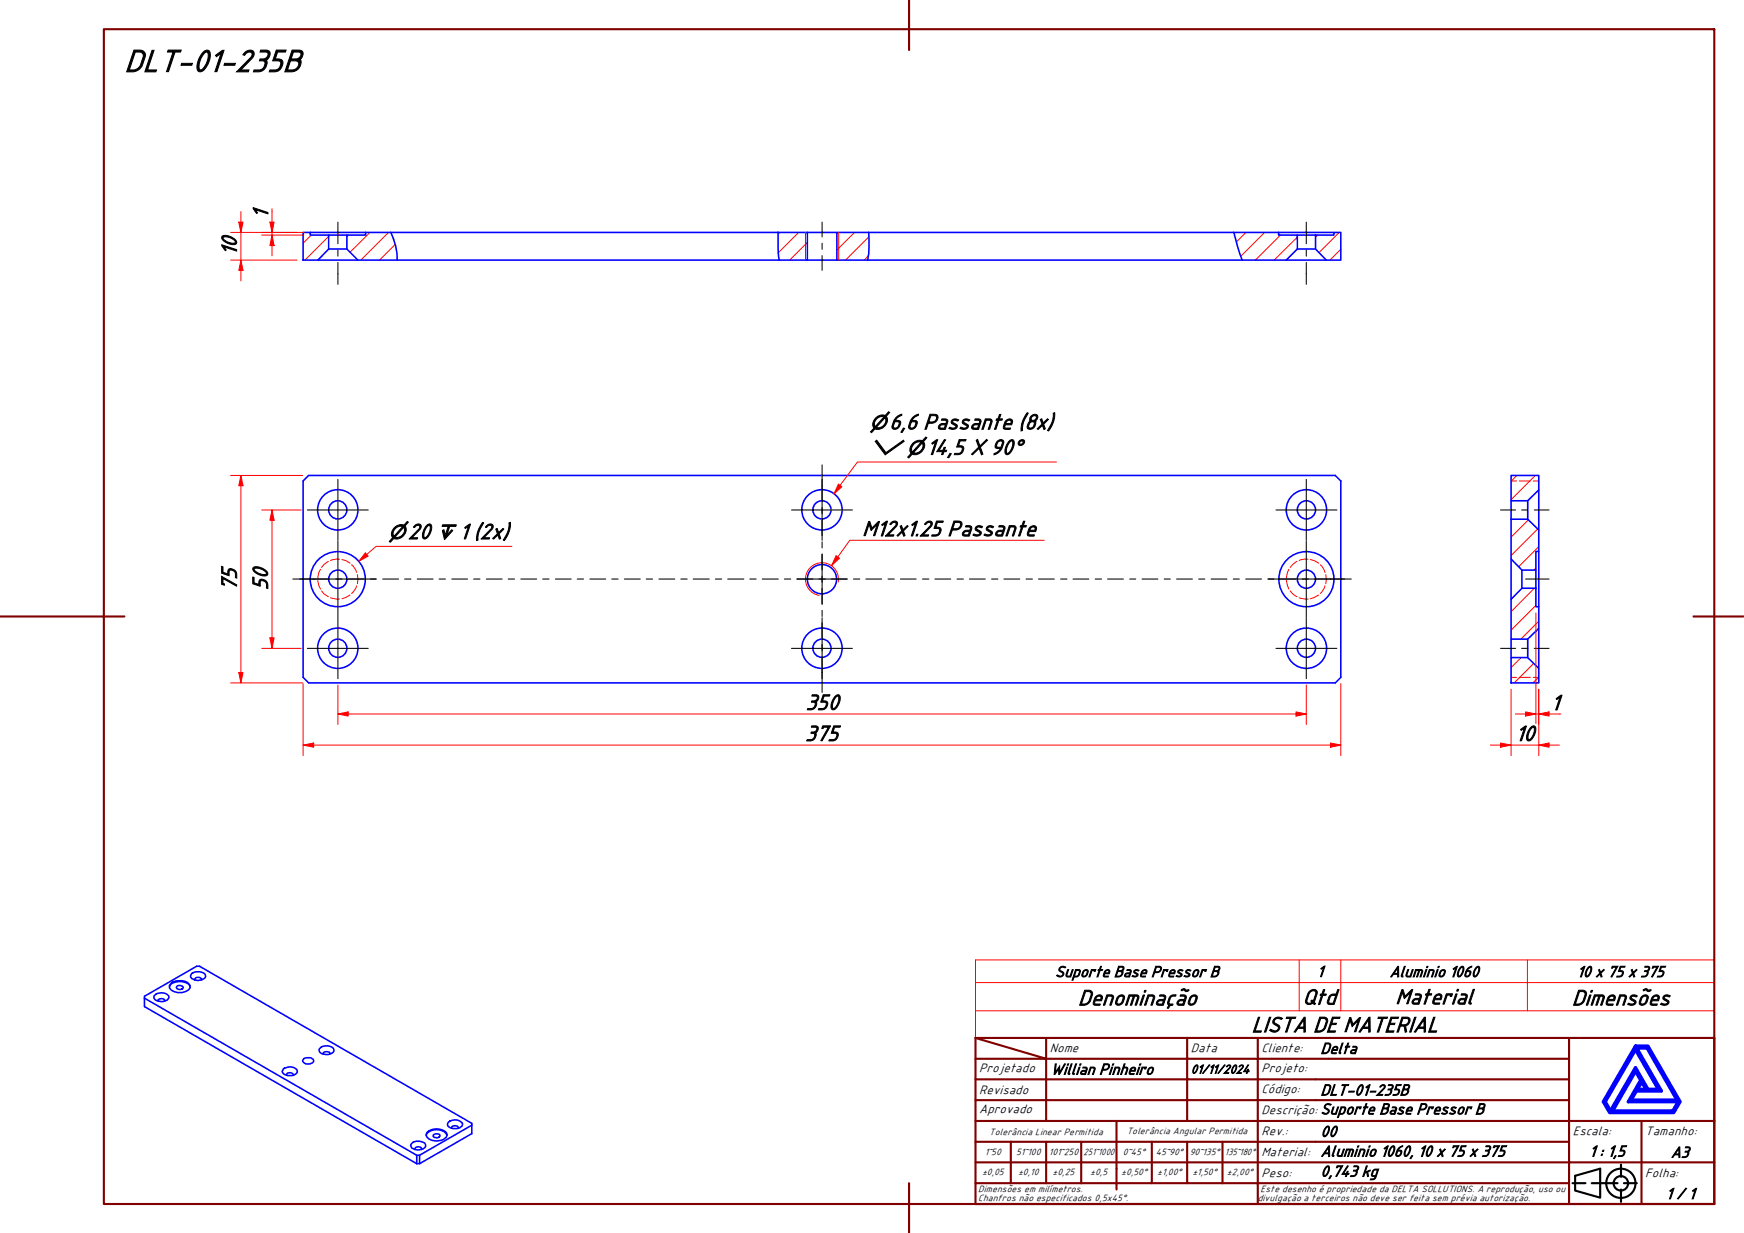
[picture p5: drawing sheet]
<svg xmlns="http://www.w3.org/2000/svg" width="420mm" height="297mm" viewBox="0 0 420 297" stroke-linecap="round" stroke-linejoin="round" font-family="sans-serif">
<!-- layer: Hatch (ABNT) -->
<g fill="none" stroke="#f00" stroke-width=".24">
<path d="M75 56.6l-2 2M79.2 56.9l-5.7 5.8M83.9 56.6l-.3 .5M89.2 56l-4.9 4.8M93.6 56l-6.7 6.7M95.2 58.9l-3.8 3.8M187.9 56l-.4 .4M192.4 56l-4.9 4.9M194.5 58.4l-4.3 4.3M205.9 56l-4.3 4.2M209.3 57.1l-5.6 5.6M300.2 56l-2.3 2.3"/>
<path d="M304.7 56l-5.7 5.7M308.5 56.6l-6 6.1M312.5 57.1l-5.5 5.6M317.4 56.6l-.5 .6M322.6 56l-4.8 4.9M209.2 61.6l-1 1.1M323 60.1l-2.6 2.6M365.4 114.5l-1.4 1.4M369.9 114.5l-5.9 5.9M368.2 125.2l-4.2 4.2M370 136.8l-.4 .5M370.5 127.4l-6.5 6.4"/>
<path d="M370.7 131.7l-4.8 4.8M366.5 158.4l-2.5 2.4M369.5 159.8l-4.7 4.7M369.6 141.7l-5.6 5.7M370 145.8l-6 6M370.7 149.7l-4.3 4.3M370.7 163.1l-1.4 1.4"/>
</g>
<!-- layer: Hidden (ABNT) -->
<g fill="none" stroke="#f00" stroke-width=".24">
<path d="M364 115.9h1.4M366 115.9h2.7M369.4 115.9h1.3M76.6 139.8l.2 1.3 .4 .8M77.2 137.1l-.4 .7-.2 1.4M79.1 135.2l-1.1 .8-.5 .7M81.8 134.7h-.7l-1.5 .4M82.4 134.8l.9 .3 1 .6M84.7 136.1l1 1.2 .2 .6M86.1 138.4l.1 1.1-.1 1.1M309.9 139.8l.6 2.1M310.5 137.1l-.3 .7-.3 1.4"/>
<path d="M312.5 135.2l-1.1 .8-.6 .7M315.2 134.7h-.7l-1.5 .4M315.7 134.8l.9 .3 1.1 .6M318.1 136.1l.4 .3 .7 1.5M319.4 138.4l.1 1.1-.1 1.1M77.5 142.4l.5 .7 1.1 .6M79.6 144l2.2 .3M84.3 143.4l-1.9 .9M85.9 141.1l-.2 .6-1 1.3M310.8 142.4l.6 .7 1.1 .6M313 144l2.2 .3M317.7 143.4l-2 .9"/>
<path d="M319.2 141.1l-.2 .6-.9 1.3M364 163.2h1.4M366 163.2h2.7M369.4 163.2h1.3"/>
</g>
<!-- layer: Visible (ABNT) -->
<g fill="none" stroke="#00f" stroke-width=".38">
<path d="M73 56h1.7v.6h4.5v3.4l-2.6 2.7h-3.6zM74.7 56h13.4M79.2 56.6h4.4M79.2 60h4.4M94.2 56a15.1 15.1 0 0 1 1.5 6.7M94.2 56h-6.1v.6h-4.5v3.4l2.6 2.7h9.5M94.2 56h93.3M187.5 56v3.7l.2 3M187.5 56h7v6.7h-6.8M194.5 56h7.1M209.3 56a28.8 28.8 0 0 1-.3 6.7M209.3 56h-7.7v6.7"/>
<path d="M209.3 56h112.1M297.2 56l1.4 5 .7 1.7M308 56v.6h4.5v3.4l-2.6 2.7h-10.6M312.5 56.6h4.4M312.5 60h4.4M316.9 56.6h4.5v-.6h1.6v6.7h-3.5l-2.6-2.7zM76.6 62.7h9.6M95.7 62.7h92M194.5 62.7h104.8M309.9 62.7h9.6M74.4 114.5h247.3l1.3 1.4v47.3l-1.3 1.3h-247.3l-1.4-1.3v-47.3zM364 114.5h6.7v3.5l-2.7 2.6h-4z"/>
<path d="M370.7 118v9.7M364 125.1h4l2.7 2.6v5.1h-.7v4.5h-3.4l-2.6-2.6zM364 120.6v4.5M364 134.7v9.7M366.6 137.3v4.4M368 120.6v4.5M370 137.3v4.4M370.7 132.8v13.4M364 158.4h4l2.7 2.6v3.5h-6.7zM364 154v4.4M366.6 141.7h3.4v4.5h.7v5.2l-2.7 2.6h-4v-9.6zM368 154v4.4"/>
<path d="M370.7 151.4v9.6M37.1 239.9a2.45 2.45 0 0 1 3.5 .1l.1 .2a1.97 1.97 0 0 1-2.7 1l-.6-.4a.73 .73 0 0 1-.3-.9zM40.8 237.8a2.57 2.57 0 0 1 3.3-1.3l.8 .3a1.31 1.31 0 0 1 .9 1M41.2 236.9a3.3 3.3 0 0 1 4.6 .5 1.5 1.5 0 0 1-1.5 1.6 3.2 3.2 0 0 1-3.5-1 .95 .95 0 0 1 .4-1.1zM42.6 237.6a1.04 1.04 0 0 1 1.5 .3 .84 .84 0 0 1-.8 .5 .84 .84 0 0 1-.8-.7zM46.2 234.6a2.52 2.52 0 0 1 3.3 .3 .94 .94 0 0 1-1 1.2 1.92 1.92 0 0 1-2.6-1zM46.9 236.1a.81 .81 0 0 1 .8-.7 .81 .81 0 0 1 .8 .7M34.8 240.5l65.6 37.8M38.1 241.2l-.1-.2a.91 .91 0 0 1 .9-.4 .91 .91 0 0 1 .8 .6M68.3 257.5a2.35 2.35 0 0 1 3.3 .4 1.15 1.15 0 0 1-1.4 1.2 1.73 1.73 0 0 1-2.2-1.1zM69 259.1a.81 .81 0 0 1 .8-.7 .81 .81 0 0 1 .8 .7M73.1 255.2a1.79 1.79 0 0 1 2.5 .2 1.44 1.44 0 0 1-2.3 .7l-.4-.5z"/>
<path d="M77.2 252.5a2.36 2.36 0 0 1 3.2 .2 .94 .94 0 0 1-1 1.2 1.92 1.92 0 0 1-2.6-1zM77.9 253.9a.92 .92 0 0 1 .7-.6 .92 .92 0 0 1 .9 .5l-.1 .1M99.3 275.4a2.45 2.45 0 0 1 3.2 .3 1.06 1.06 0 0 1-1.3 1.3 1.8 1.8 0 0 1-2.3-1.1zM99.9 276.9a.81 .81 0 0 1 .8-.6 .81 .81 0 0 1 .8 .6M100.4 278.3h.7v2h-.7zM102.7 273.5a3.1 3.1 0 0 1 4.7-.5l.3 .5M102.9 272.8a3.3 3.3 0 0 1 4.7 .3 1.74 1.74 0 0 1-1.9 1.7 2.7 2.7 0 0 1-3-1.1zM104.5 273.4a.9 .9 0 0 1 1.5 .3 .95 .95 0 0 1-1.7-.1zM108.1 270.3a2.27 2.27 0 0 1 3.3 .5 2.11 2.11 0 0 1-3.3 .6 .69 .69 0 0 1 0-1.1zM108.8 271.8a.83 .83 0 0 1 .7-.7 .83 .83 0 0 1 .9 .4v.3M113.7 271.1l-12.6 7.2M100.4 280.3l-65.6-37.8v-2.5l12.6-7.2h.7l65.6 37.8v2.5l-12.6 7.2"/>
<circle cx="81.4" cy="139.5" r="2.19"/>
<circle cx="81.4" cy="122.8" r="2.19"/>
<circle cx="81.4" cy="122.8" r="4.9"/>
<circle cx="81.4" cy="139.5" r="6.6"/>
<circle cx="198" cy="122.8" r="2.19"/>
<circle cx="198" cy="139.5" r="3.5"/>
<circle cx="198" cy="122.8" r="4.9"/>
<circle cx="314.7" cy="139.5" r="2.19"/>
<circle cx="314.7" cy="122.8" r="2.19"/>
<circle cx="314.7" cy="122.8" r="4.9"/>
<circle cx="314.7" cy="139.5" r="6.6"/>
<circle cx="81.4" cy="156.2" r="2.19"/>
<circle cx="81.4" cy="156.2" r="4.9"/>
<circle cx="198" cy="156.2" r="2.19"/>
<circle cx="198" cy="156.2" r="4.9"/>
<circle cx="314.7" cy="156.2" r="2.19"/>
<circle cx="314.7" cy="156.2" r="4.9"/>
</g>
<!-- layer: Visible Narrow (ABNT) -->
<path d="M194.1 56v6.7M202.1 56v6.7M201.9 140.2a4 4 0 0 0-3.2-4.6 4 4 0 0 0-4.6 3.2 4 4 0 0 0 3.2 4.6" fill="none" stroke="#f00" stroke-width=".24"/>
<path d="M235 236.7h178v-5.4h-178v12.2M313 231.3v12.2M323 231.3v12.2M368 231.3v12.2M413 236.7v6.8h-178M235 243.5v6.5h178v-6.5" fill="none" stroke="#f00" stroke-width=".24"/>
<path d="M394 258l1.3 2.2-3 5.2h12l-1.3 2.2h-14.5zM394 252.8l5.5 9.6h-2.5l-3-5.2-6 10.4-1.3-2.2zM394 252h3l7.7 13.4-1.5 2.6h-15.4l-1.5-2.6zM394.3 252.5h2.5l7.3 12.5h-11.2l1.3-2.2h6zM395.5 260.7l1.1 1.7h-2.1z" fill="none" stroke="#00f" stroke-width=".83"/>
<!-- layer: 0 -->
<path d="M387.8 268h15.4" fill="none" stroke="#000" stroke-width=".24"/>
<!-- layer: Borda A3/A4 (ABNT) -->
<g fill="none" stroke="#800000" stroke-width=".51">
<path d="M25 7h388v283.1h-388zM219 0v12.1M0 148.5h30M408 148.5h12M235 250l17 5.1h-17M235 250h178v40.1h-178zM252 255.1h34v4.9h17M252 255.1v15M252 250v5.1M286 250v5.1h17v4.9M303 250v5.1h75M378 250v20.1h-143"/>
<path d="M235 260h51v10.1M235 275.1h17M243.5 275.1v9.9M260.5 275.1h-8.5v9.9M269 270.1v16.5M277.5 275.1v9.9h-42.5M286 275.1v9.9h8.5M294.5 275.1v9.9M303 275.1h-42.5v9.9M303 260v5h-68M303 275.1v9.9h75M303 260h75"/>
<path d="M303 275.1h75M378 265h-75v10.1M395.5 270.1v9.9h17.5M413 270.1h-35v9.9h17.5v10.1M219 285v12M235 280h143v10.1M277.5 285h8.5M294.5 285h8.5v5.1"/>
</g>
<g fill="none" stroke="#000" stroke-width=".51">
<path d="M378.8 285h3.2M379.5 283.3l6-1.8v7l-6-1.7zM383.5 285h6.2M390.5 280.5v3M390.5 286.6v2.9M391.2 285h3.1"/>
<circle cx="390.5" cy="285.1" r="3.5"/>
<circle cx="390.5" cy="285.1" r="1.75"/>
</g>
<!-- layer: Center Mark (ISO) -->
<path d="M81.4 115.5v14.7M314.7 115.5v14.7M74 122.9h14.7M307.4 122.9h14.7" fill="none" stroke="#000" stroke-width=".25"/>
<!-- layer: Centerline (ISO) -->
<path d="M81.4 53.5v5.2M314.7 53.5v5.2M81.4 60.2v1.5M81.4 63.2v5.3M314.7 60.2v1.5M314.7 63.2v5.3" fill="none" stroke="#000" stroke-width=".25"/>
<path d="M58 62.7v2.4" fill="none" stroke="#f00" stroke-width=".24"/>
<path d="M58 62.7l.5 2.4h-1z" fill="#f00"/>
<path d="M58 53.5v2.5M58 62.7l.5 2.4h-1z" fill="none" stroke="#f00" stroke-width=".24"/>
<path d="M57.5 53.5h1l-.5 2.5z" fill="#f00"/>
<path d="M55.6 56h16M57.5 53.5h1l-.5 2.5zM58 51v2.5M58 56v6.7M55.6 62.7h16M58 65.1v2.6M58 162v2.5" fill="none" stroke="#f00" stroke-width=".24"/>
<path d="M57.5 162h1l-.5 2.5z" fill="#f00"/>
<path d="M58 114.5v2.5M57.5 162h1l-.5 2.5z" fill="none" stroke="#f00" stroke-width=".24"/>
<path d="M58 114.5l.5 2.5h-1z" fill="#f00"/>
<path d="M55.6 114.5h17.3M58 114.5l.5 2.5h-1zM58 117v45M55.6 164.5h17.3M81.4 172h2.5" fill="none" stroke="#f00" stroke-width=".24"/>
<path d="M81.4 172l2.5-.5v1z" fill="#f00"/>
<path d="M81.4 172l2.5-.5v1zM312.2 172h2.5" fill="none" stroke="#f00" stroke-width=".24"/>
<path d="M312.2 171.5l2.5 .5-2.5 .5z" fill="#f00"/>
<path d="M73 179.5h2.6M81.4 165v9.5M83.9 172h228.3M312.2 171.5l2.5 .5-2.5 .5zM314.7 165v9.5" fill="none" stroke="#f00" stroke-width=".24"/>
<path d="M73 179.5l2.6-.5v1z" fill="#f00"/>
<path d="M73 179.5l2.6-.5v1zM320.5 179.5h2.5" fill="none" stroke="#f00" stroke-width=".24"/>
<path d="M320.5 179l2.5 .5-2.5 .5z" fill="#f00"/>
<path d="M73 164.7v17.3M75.6 179.5h244.9M320.5 179l2.5 .5-2.5 .5zM323 164.7v17.3" fill="none" stroke="#f00" stroke-width=".24"/>
<path d="M202.4 117l-1.5 2" fill="none" stroke="#f00" stroke-width=".24"/>
<path d="M202 116.6l.8 .7-1.9 1.7z" fill="#f00"/>
<path d="M202 116.6l.8 .7-1.9 1.7zM254.5 111.3h-47.9l-4.2 5.7" fill="none" stroke="#f00" stroke-width=".24"/>
<!-- layer: Center Mark (ISO) -->
<g fill="none" stroke="#000" stroke-width=".25">
<path d="M198.1 115.5v14.7M72.2 139.5h18.4M81.4 130.4v18.3M190.7 122.9h14.7M192 139.5h12.1M198.1 133.5v12.1M305.6 139.5h18.3M314.7 130.4v18.3M74 156.2h14.7M81.4 148.8v14.7M190.7 156.2h14.7M198.1 148.8v14.7"/>
<path d="M307.4 156.2h14.7M314.7 148.8v14.7"/>
</g>
<!-- layer: Centerline (ISO) -->
<g fill="none" stroke="#000" stroke-width=".25">
<path d="M198.1 53.5v3.6M198.1 58.6v1.5M198.1 61.6v3.5M198.1 112v8.8M70.5 139.5h8.9M80.9 139.5h1.5M83.9 139.5h3.8M89.2 139.5h1.5M92.2 139.5h3.8M97.5 139.5h1.5M100.5 139.5h3.8M105.8 139.5h1.5"/>
<path d="M108.8 139.5h3.8M114.1 139.5h1.5M117.2 139.5h3.8M122.4 139.5h1.6M125.5 139.5h3.8M130.7 139.5h1.6M133.8 139.5h3.8M139.1 139.5h1.5M142.1 139.5h3.8M147.4 139.5h1.5M150.4 139.5h3.8M155.7 139.5h1.5"/>
<path d="M158.7 139.5h3.9M164 139.5h1.5M167 139.5h3.9M172.3 139.5h1.6M175.3 139.5h3.9M180.7 139.5h1.5M183.6 139.5h3.9M189 139.5h1.5M192 139.5h3.8M197.3 139.5h1.5M198.1 122.3v1.4M198.1 125.3v3.7"/>
<path d="M198.1 130.5v1.5M198.1 133.5v3.8M198.1 138.8v1.5M200.3 139.5h3.8M205.6 139.5h1.5M208.6 139.5h3.8M213.9 139.5h1.6M216.9 139.5h3.8M222.2 139.5h1.6M225.2 139.5h3.8M230.6 139.5h1.5M233.6 139.5h3.8"/>
<path d="M238.9 139.5h1.5M241.9 139.5h3.8M247.2 139.5h1.5M250.2 139.5h3.8M255.5 139.5h1.5M258.5 139.5h3.8M263.8 139.5h1.6M266.8 139.5h3.8M272.2 139.5h1.4M275.1 139.5h3.9M280.5 139.5h1.4M283.5 139.5h3.8"/>
<path d="M288.8 139.5h1.5M291.8 139.5h3.8M297.1 139.5h1.5M300.1 139.5h3.8M305.4 139.5h1.5M308.4 139.5h3.8M313.8 139.5h1.4M316.7 139.5h8.9M198.1 141.8v3.7M198.1 147.1v1.4M198.1 150v3.8M198.1 155.2v1.6"/>
<path d="M198.1 158.3v8.5"/>
</g>
<path d="M65.5 53.5v2.5" fill="none" stroke="#f00" stroke-width=".24"/>
<path d="M65 53.5h1l-.5 2.5z" fill="#f00"/>
<path d="M65 53.5h1l-.5 2.5zM65.5 56.6v2.6" fill="none" stroke="#f00" stroke-width=".24"/>
<path d="M65.5 56.6l.5 2.6h-1z" fill="#f00"/>
<path d="M63.1 56h10.1M63.1 56.6h10.1M65.5 56.6l.5 2.6h-1zM65.5 50.3v3.2M65.5 56v.6M65.5 59.2v2.4M370.7 179.5h2.5" fill="none" stroke="#f00" stroke-width=".24"/>
<!-- layer: Centerline (ISO) -->
<path d="M361.5 122.9h3.6M366.6 122.9h1.5M367.5 139.5h5.7M369.6 122.9h3.6M361.5 156.2h3.6M366.6 156.2h1.5M369.6 156.2h3.6" fill="none" stroke="#000" stroke-width=".25"/>
<path d="M370.7 179.5l2.5-.5v1z" fill="#f00"/>
<path d="M361.5 179.5h2.5M370.7 179.5l2.5-.5v1z" fill="none" stroke="#f00" stroke-width=".24"/>
<path d="M361.5 179l2.5 .5-2.5 .5z" fill="#f00"/>
<path d="M65.5 153.7v2.5M359 179.5h2.5M361.5 179l2.5 .5-2.5 .5zM364 179.5h6.7M364 166v16M370.7 166v16M373.2 179.5h2.5" fill="none" stroke="#f00" stroke-width=".24"/>
<path d="M65 153.7h1l-.5 2.5z" fill="#f00"/>
<path d="M65.5 122.9v2.4M65 153.7h1l-.5 2.5z" fill="none" stroke="#f00" stroke-width=".24"/>
<path d="M65.5 122.9l.5 2.4h-1z" fill="#f00"/>
<path d="M63.1 122.9h9.5M65.5 122.9l.5 2.4h-1zM65.5 125.3v28.4M63.1 156.2h9.5" fill="none" stroke="#f00" stroke-width=".24"/>
<path d="M201.8 134.2l-1.5 2.1" fill="none" stroke="#f00" stroke-width=".24"/>
<path d="M201.4 133.9l.8 .6-1.9 1.8z" fill="#f00"/>
<path d="M201.4 133.9l.8 .6-1.9 1.8zM251.6 130.2h-46.9l-2.9 4" fill="none" stroke="#f00" stroke-width=".24"/>
<path d="M367.5 172h2.5" fill="none" stroke="#f00" stroke-width=".24"/>
<path d="M367.5 171.5l2.5 .5-2.5 .5z" fill="#f00"/>
<path d="M367.5 171.5l2.5 .5-2.5 .5zM370.7 172h2.5" fill="none" stroke="#f00" stroke-width=".24"/>
<path d="M370.7 172l2.5-.5v1z" fill="#f00"/>
<path d="M370 147.7v8.4M370 156.3v18M365.1 172h2.4M370 172h.7M370.7 172l2.5-.5v1zM370.7 166v8.5M373.2 172h2.8" fill="none" stroke="#f00" stroke-width=".24"/>
<path d="M88.3 133.6l-1.8 1.6" fill="none" stroke="#f00" stroke-width=".24"/>
<path d="M88 133.2l.7 .8-2.2 1.2z" fill="#f00"/>
<path d="M88 133.2l.7 .8-2.2 1.2zM123.3 131.6h-32.7l-2.3 2" fill="none" stroke="#f00" stroke-width=".24"/>
<text font-size="8.1" x="30" y="17.2">DLT-01-235B</text>
<g font-size="5.6">
<text x="64.5" y="52.7" transform="rotate(-90 64.5 52.7)">1</text>
<text x="57" y="61.6" transform="rotate(-90 57 61.6)">10</text>
<text x="214.2" y="103.4">6,6 Passante (8x)</text>
<text x="223.2" y="109.5">14,5 X 90°</text>
<text x="98.3" y="129.8">20</text>
<text x="110.7" y="129.8">1 (2x)</text>
<text x="207.7" y="129.1">M12x1.25 Passante</text>
<text x="57" y="142.4" transform="rotate(-90 57 142.4)">75</text>
<text x="64.5" y="142.2" transform="rotate(-90 64.5 142.2)">50</text>
<text x="194.1" y="170.9">350</text>
<text x="373.6" y="171">1</text>
<text x="193.9" y="178.4">375</text>
<text x="365.1" y="178.4">10</text>
<text x="259.7" y="242.1">Denominação</text>
<text x="313.8" y="241.9">Qtd</text>
<text x="336.2" y="241.9">Material</text>
<text x="378.7" y="242.1">Dimensões</text>
<text x="301.6" y="248.6">LISTA DE MATERIAL</text>
</g>
<g font-size="4.8">
<text x="209.5" y="103.4">⌀</text>
<text x="209.5" y="109.5">⌵ ⌀</text>
<text x="93.6" y="129.8">⌀</text>
<text x="105.2" y="129.8">↧</text>
</g>
<g font-size="4">
<text x="254.2" y="235.3">Suporte Base Pressor B</text>
<text x="317.3" y="235.3">1</text>
<text x="334.8" y="235.3">Aluminio 1060</text>
<text x="379.9" y="235.3">10 x 75 x 375</text>
<text x="318.1" y="253.8">Delta</text>
<text x="253.1" y="258.8">Willian Pinheiro</text>
<text x="318.1" y="263.8">DLT-01-235B</text>
<text x="318.1" y="268.4">Suporte Base Pressor B</text>
<text x="318.1" y="273.8">00</text>
<text x="318.1" y="278.6">Aluminio 1060, 10 x 75 x 375</text>
<text x="382.9" y="278.6">1 : 1,5</text>
<text x="402.5" y="278.8">A3</text>
<text x="318.1" y="283.4">0,743 kg</text>
<text x="401.4" y="288.8">1 / 1</text>
</g>
<g font-size="3.2">
<text x="252.9" y="253.5">Nome</text>
<text x="286.9" y="253.5">Data</text>
<text x="303.9" y="253.5">Cliente:</text>
<text x="235.9" y="263.6">Revisado</text>
<text x="235.9" y="258.2">Projetado</text>
<text x="286.9" y="258.6">01/11/2024</text>
<text x="303.9" y="263.3">Código:</text>
<text x="303.9" y="258.2">Projeto:</text>
<text x="235.9" y="268.2">Aprovado</text>
<text x="303.9" y="268.5">Descrição:</text>
<text x="303.9" y="273.5">Rev.:</text>
<text x="378.9" y="273.5">Escala:</text>
<text x="396.4" y="273.5">Tamanho:</text>
<text x="303.9" y="278.6">Material:</text>
<text x="303.9" y="283.6">Peso:</text>
<text x="396.4" y="283.6">Folha:</text>
</g>
<g font-size="2.4">
<text x="238.3" y="273.4">Tolerância Linear Permitida</text>
<text x="271.5" y="273.2">Tolerância Angular Permitida</text>
<text x="237.3" y="278.3">1~50</text>
<text x="244.8" y="278.3">51~100</text>
<text x="252.7" y="278.3">101~250</text>
<text x="261" y="278.3">251~1000</text>
<text x="270.5" y="278.3">0~45°</text>
<text x="278.4" y="278.3">45~90°</text>
<text x="286.6" y="278.3">90~135°</text>
<text x="295.1" y="278.3">135~180°</text>
<text x="235.6" y="287.1">Dimensões em milímetros.</text>
<text x="236.6" y="283.1">±0,05</text>
<text x="245.3" y="283.1">±0,10</text>
<text x="253.6" y="283.1">±0,25</text>
<text x="262.6" y="283.1">±0,5</text>
<text x="270.1" y="283.1">±0,50°</text>
<text x="278.8" y="283.1">±1,00°</text>
<text x="287.3" y="283.1">±1,50°</text>
<text x="295.6" y="283.1">±2,00°</text>
<text x="303.7" y="287.1">Este desenho é propriedade da DELTA SOLLUTIONS. A reprodução, uso ou</text>
<text x="235.6" y="289.2">Chanfros não especificados 0,5x45°.</text>
<text x="303" y="289.2">divulgação a terceiros não deve ser feita sem prévia autorização.</text>
</g>
</svg>
